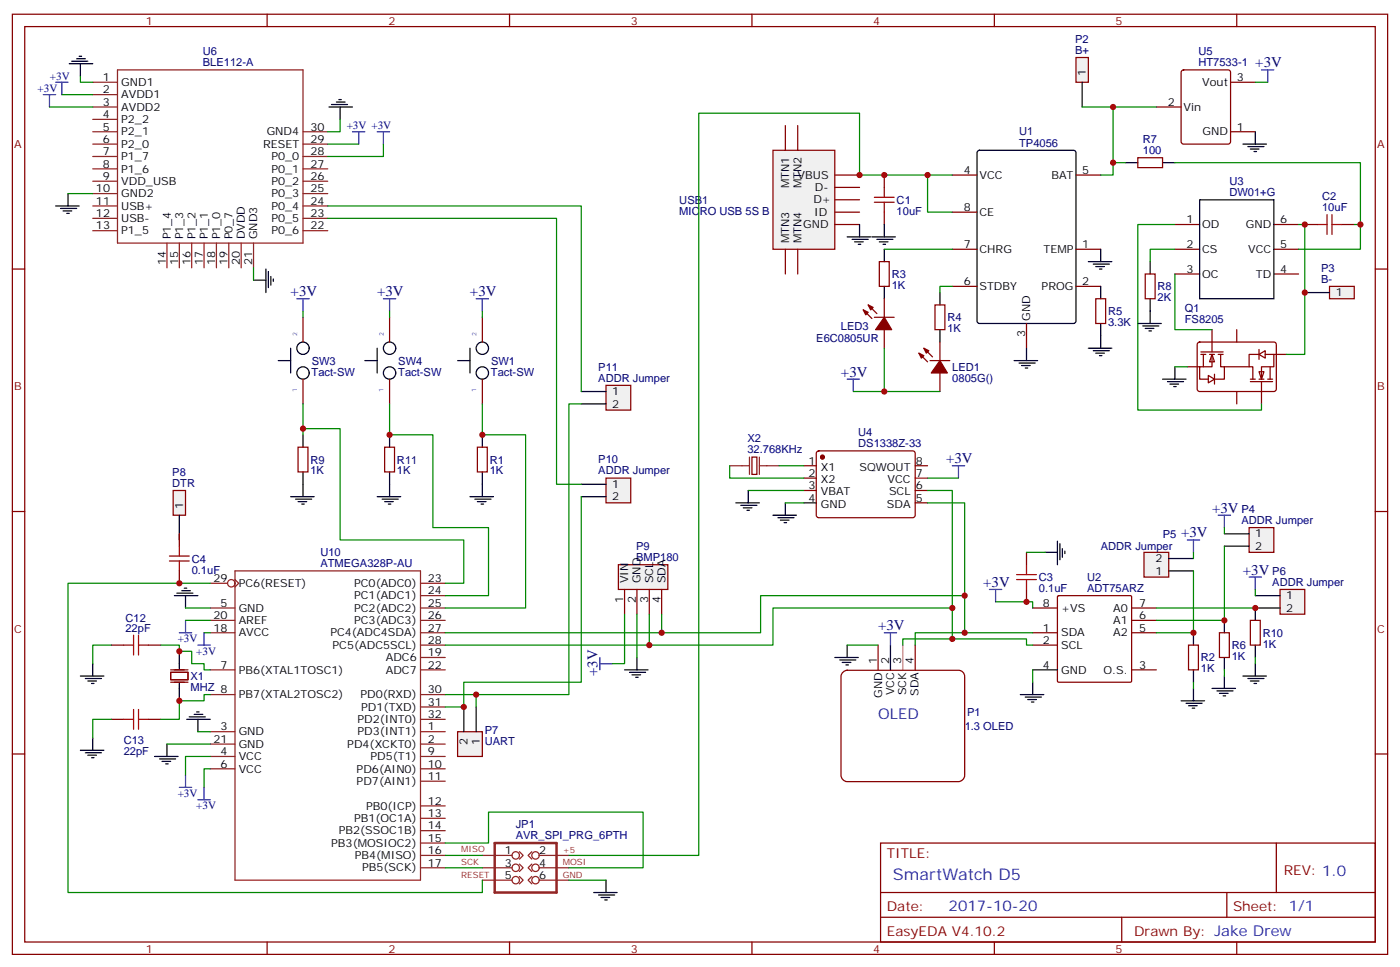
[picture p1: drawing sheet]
<svg xmlns="http://www.w3.org/2000/svg" width="399mm" height="276mm" viewBox="0 0 399 276" stroke-linecap="round" stroke-linejoin="round" font-family="sans-serif">
<g fill="none" stroke="#870000" stroke-width=".35">
<path d="M3.5 4.1h392.3v268.1h-392.3zM7.1 7.6h385.2v261h-385.2zM76.2 4.1v3.5M145.3 4.1v3.5M214.5 4.1v3.5M283.6 4.1v3.5M352.8 4.1v3.5M252.2 49.9v3.5M271.6 49.9h7.1M306.9 49.9h7.1M3.5 76.7h3.6M250.8 74.6h2.8v7.1h-2.8z"/>
<path d="M252.2 60.5v3.5M271.6 71.1h7.1M271.6 60.5h7.1M306.9 71.1h7.1M392.3 76.7h3.5M86.4 90.5v7M111.1 90.5v7M137.6 90.5v7M246.2 88.4l2.5 2.4M247.6 87l2.5 2.4M249.4 90.5h5.7M252.2 85.2v5.3"/>
<path d="M252.2 94v5.3M263.5 99.3l2.5 2.5M266.7 87h2.8v7h-2.8zM268.1 97.5v5.3M271.6 81.7h7.1M292.8 92.3v7M306.9 81.7h7.1M86.4 108.1v7.1M111.1 108.1v7.1M137.6 108.1v7.1M262.1 100.7l2.5 2.5M265.3 102.8h5.6"/>
<path d="M268.1 106.4v5.3M214.5 130.4h1.4v4.9h-1.4zM229.3 132.8h3.5M229.3 136.3h3.5M229.3 139.9h3.5M233.1 128.8l.4-.2h27.1l.5 .7-.1 17.9-.7 .4h-27l-.5-.7v-17.6zM261.1 132.8h3.5M261.1 139.9h3.5M3.5 145.9h3.6M261.1 143.4h3.5M392.3 145.9h3.5M294.6 173.4h7"/>
<path d="M301.7 170l.3-.1h20.4l.3 .1 .1 24.2-.2 .3-20.6 .1-.3-.2zM322.8 176.9h7M322.8 173.4h7M31.7 184h3.6M42.3 184h3.6M48.7 191.7h4.9v2.2h-4.9zM48.7 194.6h4.9M48.7 191h4.9M240.5 191.7l1.2-.5h31.7a1.76 1.76 0 0 1 1.8 1.7v28.2a1.89 1.89 0 0 1-1.8 1.8h-31.7a1.89 1.89 0 0 1-1.8-1.8v-28.2zM261.1 184v7M294.6 184h7M294.6 180.4h7"/>
<path d="M322.8 191h7M322.8 180.4h7M3.5 215h3.6M31.7 205.1h3.6M42.3 205.1h3.6M392.3 215h3.5M251.2 240.4h141.1v28.2h-141.1zM251.2 254.5h141.1M350 254.5v7.1M364.1 240.4v14.1M76.2 268.6v3.6M145.3 268.6v3.6"/>
<path d="M214.5 268.6v3.6M251.2 261.6h141.1M283.6 268.6v3.6M320 261.6v7M352.8 268.6v3.6"/>
</g>
<g fill="none" stroke="#8c2424" stroke-width=".35">
<path d="M208.1 132.8h5.7M213.8 130.4v4.9M216.6 132.8h5.6M216.6 130.4v4.9M60 173.4h7M60 176.9h7M60 166.3h4.9M67 165.3l1.1 1-1.1 1.1M67 162.8h52.9v88.2h-52.9zM119.9 173.4h7.1M119.9 176.9h7.1M119.9 169.9h7.1"/>
<path d="M119.9 166.3h7.1M60 198.1h7M60 191h7M60 180.4h7M119.9 198.1h7.1M119.9 191h7.1M119.9 180.4h7.1M119.9 187.5h7.1M119.9 184h7.1M60 208.7h7M60 212.2h7M60 215.7h7"/>
<path d="M60 219.3h7M119.9 208.7h7.1M119.9 212.2h7.1M119.9 215.7h7.1M119.9 219.3h7.1M119.9 205.1h7.1M119.9 201.6h7.1M119.9 236.9h7.1M119.9 233.4h7.1M119.9 229.8h7.1M119.9 222.8h7.1M119.9 247.5h7.1"/>
<path d="M119.9 243.9h7.1M119.9 240.4h7.1M137.6 251h8.4M137.6 247.5h8.4M137.6 243.9h8.4M148.2 242.9l1 1-1 1.1M148.2 246.4l1 1.1-1 1M148.2 249.9l1 1.1-1 1.1M151.7 242.9l-1.1 1 1.1 1.1M151.7 246.4l-1.1 1.1 1.1 1M151.7 249.9l-1.1 1.1 1.1 1.1M153.8 251h8.5"/>
<path d="M153.8 247.5h8.5M153.8 243.9h8.5"/>
<circle cx="66" cy="166.3" r="1.06"/>
<circle cx="147.1" cy="247.5" r="1.06"/>
<circle cx="147.1" cy="251" r="1.06"/>
<circle cx="147.1" cy="243.9" r="1.06"/>
<circle cx="152.8" cy="243.9" r="1.06"/>
<circle cx="152.8" cy="247.5" r="1.06"/>
<circle cx="152.8" cy="251" r="1.06"/>
</g>
<path d="M249.4 57.7h5.7M249.4 56.3h5.7M252.2 53.4v2.9M252.2 57.7v2.8M35.3 184h2.8M38.1 181.2v5.6M39.5 181.2v5.6M39.5 184h2.8M35.3 205.1h2.8M38.1 202.3v5.7M39.5 202.3v5.7M39.5 205.1h2.8" fill="none" stroke="#a10000" stroke-width=".35"/>
<path d="M261.1 136.3h3.5M250.5 184v7" fill="none" stroke="#f00" stroke-width=".35"/>
<g fill="none" stroke="#000" stroke-width=".35">
<path d="M278.9 43.1l.5-.2h26.8l.7 .4v48.2l-.4 .7-27.1 .1-.7-.5v-48.2zM252.2 71.1v3.5M82.9 99.3v7.1M107.6 99.3v7.1M134.1 99.3v7.1M252.2 81.7v3.5M268.1 83.4v3.6M268.1 94v3.5M79.4 102.8h3.5M104.1 102.8h3.5M130.5 102.8h3.6M229.3 143.4h3.5"/>
<path d="M51.2 185.7v5M51.2 194.9v4.9M254 184v7M294.6 191h7"/>
<circle cx="86.4" cy="99.3" r="1.76"/>
<circle cx="111.1" cy="99.3" r="1.76"/>
<circle cx="137.6" cy="99.3" r="1.76"/>
<circle cx="86.4" cy="106.4" r="1.76"/>
<circle cx="111.1" cy="106.4" r="1.76"/>
<circle cx="137.6" cy="106.4" r="1.76"/>
</g>
<path d="M257.5 184v7" fill="none" stroke="#c69" stroke-width=".35"/>
<g fill="#870000" stroke="#870000" stroke-width=".35">
<path d="M263.5 99.3l1.4 .7-.7 .7z"/>
<path d="M262.1 100.7l1.4 .7-.7 .7z"/>
<path d="M268.1 102.8l2.1 3.6h-4.6z"/>
<path d="M247.6 87l1.5 .7-.7 .7z"/>
<path d="M246.2 88.4l1.4 .7-.7 .7z"/>
<path d="M252.2 90.5l2.2 3.5h-4.6z"/>
<circle cx="234.6" cy="130.4" r=".53"/>
</g>
<path d="M141.1 240.4h17.6v14.1h-17.6z" fill="none" stroke="#8c2424" stroke-width=".71"/>
<path d="M220.5 42.9h17.6v28.2h-17.6z" fill="#f0f0f0" stroke="#870000" stroke-width=".35"/>
<g fill="none" stroke="#870000" stroke-width=".35">
<path d="M224 35.8v7.1M227.5 35.8v7.1M238.1 49.9h7.1M238.1 53.4h7.1M238.1 57h7.1M324.6 45h7v2.8h-7zM224 71.1v7M227.5 71.1v7M238.1 64h7.1M238.1 60.5h7.1M335.1 64h7.1M335.1 71.1h7.1"/>
<path d="M335.1 78.1h7.1M363.4 64h7M363.4 71.1h7M363.4 78.1h7M372.2 64h3.5M382.8 64h3.5M312.6 85.2h2.8v7.1h-2.8z"/>
</g>
<path d="M321 46.4h3.6M331.6 46.4h3.5M342.2 57h21.2v28.2h-21.2zM314 81.7v3.5M314 92.3v3.5" fill="none" stroke="#000" stroke-width=".35"/>
<path d="M375.7 64h2.8M378.5 61.2v5.7M379.9 61.2v5.7M379.9 64h2.9" fill="none" stroke="#a10000" stroke-width=".35"/>
<g fill="#fff" stroke="#870000" stroke-width=".35">
<path d="M345.7 101.1l.7 2.1h-1.4z"/>
<path d="M344.7 107.1l1.7 1-1.7 1.1z"/>
</g>
<path d="M345.7 94v6.4M352.8 94v3.5M338.7 104.6h3.5M342.5 100.4h6.4M342.5 101.1h1.5M343.3 101.1v3.5M345 101.1h1.4M345.7 101.1v3.5h-3.5v3.5h2.5M346.4 106.7v2.8M347.5 101.1h1.4M348.2 101.1v3.5h1v3.5h-2.8" fill="none" stroke="#870000" stroke-width=".35"/>
<g fill="#fff" stroke="#870000" stroke-width=".35">
<path d="M359.1 106h1.4l-.7 2.1z"/>
<path d="M359.1 101.1l1.8-1.1v2.1z"/>
</g>
<g fill="none" stroke="#870000" stroke-width=".35">
<path d="M326.7 78.1h2.8v7.1h-2.8zM341.7 97.7l.5-.2 21.4 .1 .5 .6-.1 13-.6 .5-21.5-.1-.4-.7v-12.7zM359.1 99.7v2.8M349.2 104.6h7.1M352.8 111.7v3.5M356.7 108.8h6.3M356.7 108.1h1.4M359.1 101.1h-2.8v3.5h1.1v3.5M359.1 108.1h1.4M359.8 108.8v6.4M360.9 101.1h2.5v3.5h-3.6v3.5M361.6 108.1h1.4"/>
<path d="M362.3 104.6v3.5M363.4 101.1h3.5"/>
</g>
<path d="M328.1 74.6v3.5M328.1 85.2v3.5" fill="none" stroke="#000" stroke-width=".35"/>
<path d="M306.9 16.4h3.5v7.1h-3.5z" fill="#f0f0f0" stroke="#870000" stroke-width=".35"/>
<path d="M308.7 23.5v7" fill="none" stroke="#000" stroke-width=".35"/>
<path d="M379.2 81.7h7.1v3.5h-7.1z" fill="#f0f0f0" stroke="#870000" stroke-width=".35"/>
<path d="M372.2 83.4h7" fill="none" stroke="#000" stroke-width=".35"/>
<path d="M365.1 168.1h7.1v7.1h-7.1z" fill="#f0f0f0" stroke="#870000" stroke-width=".35"/>
<path d="M349.2 176.9v3.5M358.1 169.9h7M365.1 173.4h-7v3.5M340.4 180.4v3.6M340.4 191v3.6M349.2 187.5v3.5M358.1 184v3.5" fill="none" stroke="#000" stroke-width=".35"/>
<path d="M356.7 176.9h2.8v7.1h-2.8zM339 184h2.8v7h-2.8zM347.8 180.4h2.9v7.1h-2.9z" fill="none" stroke="#870000" stroke-width=".35"/>
<path d="M356.3 150.5h7.1v7h-7.1z" fill="#f0f0f0" stroke="#870000" stroke-width=".35"/>
<path d="M349.2 152.2h7.1M349.2 155.8h7.1" fill="none" stroke="#000" stroke-width=".35"/>
<path d="M326.3 157.5h7.1v7.1h-7.1z" fill="#f0f0f0" stroke="#870000" stroke-width=".35"/>
<path d="M333.4 159.3h7M333.4 162.8h7" fill="none" stroke="#000" stroke-width=".35"/>
<path d="M130.5 208.7h7.1v7h-7.1z" fill="#f0f0f0" stroke="#870000" stroke-width=".35"/>
<path d="M132.3 201.6v7.1M135.8 201.6v7.1" fill="none" stroke="#000" stroke-width=".35"/>
<path d="M290 165.3h5.6M290 163.9h5.6M292.8 161v2.9M292.8 165.3v2.8" fill="none" stroke="#a10000" stroke-width=".35"/>
<path d="M292.8 157.5v3.5M292.8 168.1v3.5" fill="none" stroke="#870000" stroke-width=".35"/>
<path d="M49.4 139.9h3.5v7h-3.5z" fill="#f0f0f0" stroke="#870000" stroke-width=".35"/>
<path d="M86.4 124v3.5M86.4 134.6v3.5M111.1 124v3.5M111.1 134.6v3.5M137.6 124v3.5M137.6 134.6v3.5M51.2 146.9v7.1" fill="none" stroke="#000" stroke-width=".35"/>
<path d="M329.8 30.5h7.1M337.1 20.1l.5-.2h12.7l.7 .5v20l-.4 .6-13 .1-.6-.5-.1-20zM351 37.6h7.1M351 23.5h7.1M85 127.5h2.8v7.1h-2.8zM109.7 127.5h2.8v7.1h-2.8zM136.2 127.5h2.8v7.1h-2.8zM51.2 152.2v3.6M51.2 162.8v3.5" fill="none" stroke="#870000" stroke-width=".35"/>
<path d="M48.3 158.6h5.7M48.3 160h5.7M51.2 155.8v2.8M51.2 160v2.8" fill="none" stroke="#a10000" stroke-width=".35"/>
<path d="M176.4 161h14.1v7.1h-14.1z" fill="#f0f0f0" stroke="#870000" stroke-width=".35"/>
<path d="M178.2 168.1v7.1M181.7 168.1v7.1M185.2 168.1v7.1M188.7 168.1v7.1" fill="none" stroke="#870000" stroke-width=".35"/>
<g fill="none" stroke="#8c2424" stroke-width=".35">
<path d="M33.5 19.9h52.9v49.4h-52.9zM26.5 23.5h7M26.5 27h7M26.5 30.5h7M26.5 34h7M26.5 37.6h7M86.4 37.6h7.1M26.5 41.1h7M26.5 44.6h7M26.5 48.2h7M26.5 51.7h7M26.5 55.2h7"/>
<path d="M26.5 58.7h7M86.4 41.1h7.1M86.4 44.6h7.1M86.4 48.2h7.1M86.4 51.7h7.1M86.4 55.2h7.1M86.4 58.7h7.1M26.5 62.3h7M26.5 65.8h7M47.6 69.3v7.1M51.2 69.3v7.1M54.7 69.3v7.1"/>
<path d="M58.2 69.3v7.1M61.7 69.3v7.1M65.3 69.3v7.1M68.8 69.3v7.1M72.3 69.3v7.1M86.4 62.3h7.1M86.4 65.8h7.1"/>
</g>
<path d="M172.9 136.3h7v7.1h-7z" fill="#f0f0f0" stroke="#870000" stroke-width=".35"/>
<path d="M165.8 138.1h7.1M165.8 141.6h7.1" fill="none" stroke="#000" stroke-width=".35"/>
<path d="M172.9 109.9h7v7h-7z" fill="#f0f0f0" stroke="#870000" stroke-width=".35"/>
<g fill="none" stroke="#000" stroke-width=".35">
<path d="M19.8 18.2h6.7M20.5 17.5h4.5M21.9 16.8h2.4M22.6 16.1h.7M22.9 18.2v3.5M93.8 30.5h6.7M94.5 29.8h4.6M96 29.1h2.4M96.7 28.4h.7M97 30.5v3.5M358.1 37.6v3.5M15.9 58.7h6.7"/>
<path d="M17.3 59.4h4.6M19.4 55.2v3.5M354.5 41.1h6.7M356 41.8h4.5M356.7 42.5h2.4M357.7 43.2h.7M18 60.1h2.5M19 60.9h.8M72.3 79.9h3.5M75.8 76.7v6.7M76.6 77.4v4.6M77.3 78.8v2.5"/>
<path d="M78 79.6v.7M241.7 67.6h6.7M243.1 68.3h4.5M243.8 69h2.4M244.8 69.7h.7M245.2 64v3.6M248.7 67.6h6.7M250.1 68.3h4.6M250.8 69h2.5M251.9 69.7h.7M252.2 64v3.6M310.4 74.6h6.7"/>
<path d="M311.9 75.3h4.5M312.6 76h2.4M313.6 76.7h.7M314 71.1v3.5M292.8 99.3v3.5M310.4 99.3h6.7M314 95.8v3.5M324.6 92.3h6.7M326 93h4.6M326.7 93.7h2.4M327.7 94.4h.7M328.1 88.7v3.6"/>
<path d="M165.8 111.7h7.1M165.8 115.2h7.1M289.3 102.8h6.7M290.7 103.5h4.6M291.4 104.2h2.5M292.5 105h.7M311.9 100h4.5M312.6 100.7h2.4M313.6 101.4h.7M331.6 108.1h6.7M333 108.8h4.6M333.7 109.5h2.5"/>
<path d="M334.8 110.2h.7M335.1 104.6v3.5M86.4 138.1v3.5M111.1 138.1v3.5M137.6 138.1v3.5M213.4 139.9v3.5M82.9 141.6h6.7M84.3 142.3h4.6M85 143.1h2.5M86.1 143.8h.7M107.6 141.6h6.7M109 142.3h4.6"/>
<path d="M109.7 143.1h2.5M110.8 143.8h.7M134.1 141.6h6.7M135.5 142.3h4.6M136.2 143.1h2.4M137.2 143.8h.7M209.9 143.4h6.7M211.3 144.1h4.6M212 144.8h2.5M213.1 145.5h.7M220.5 146.9h6.7M221.9 147.6h4.6"/>
<path d="M222.6 148.3h2.5M223.7 149h.7M224 143.4v3.5M298.1 157.5h3.5M301.6 154.3v6.7M302.3 155v4.6M303 156.5v2.4M303.7 157.2v.7M49.7 169.9h6.7M50.4 169.2h4.6M51.9 168.5h2.4M52.6 167.7h.7"/>
<path d="M52.9 169.9v3.5M22.9 192.8h6.7M24.3 193.5h4.6M25 194.2h2.5M26.1 194.9h.7M26.5 189.3v3.5M178.2 191h6.7M179.6 191.7h4.5M180.3 192.4h2.4M181.3 193.1h.7M181.7 187.5v3.5M238.1 187.5h6.7"/>
<path d="M239.5 188.2h4.6M240.2 188.9h2.5M241.3 189.6h.7M241.7 184v3.5M291 198.1h6.7M292.5 198.8h4.5M293.2 199.5h2.4M294.6 194.6v3.5M336.9 199.8h6.7M340.4 196.3v3.5M345.7 196.3h6.7M347.1 197h4.6"/>
<path d="M347.8 197.7h2.5M348.9 198.4h.7M349.2 192.8v3.5M354.5 192.8h6.7M356 193.5h4.5M356.7 194.2h2.4M357.7 194.9h.7M358.1 189.3v3.5M22.9 214h6.7M24.3 214.7h4.6M25 215.4h2.5M26.1 216.1h.7"/>
<path d="M26.5 210.4v3.6M44.1 215.7h6.7M45.5 216.4h4.6M46.2 217.1h2.5M47.3 217.8h.7M47.6 212.2v3.5M53.3 205.1h6.7M54 204.4h4.6M55.4 203.7h2.5M56.1 203h.7M56.4 205.1v3.6M294.2 200.2h.7"/>
<path d="M338.3 200.6h4.6M339 201.3h2.5M340.1 202h.7M169.3 254.5h6.7M170.7 255.2h4.6M171.4 255.9h2.5M172.5 256.6h.7M172.9 251v3.5"/>
</g>
<g fill="none" stroke="#00f" stroke-width=".35">
<path d="M359.8 19.9h3.6M361.6 19.9v3.6M12.3 27h3.6M14.1 27v3.5M15.9 23.5h3.5M17.6 23.5v3.5M100.5 37.6h3.6M102.3 37.6v3.5M107.6 37.6h3.5M109.4 37.6v3.5M84.7 85.2h3.5M86.4 85.2v3.5"/>
<path d="M109.4 85.2h3.5M111.1 85.2v3.5M135.8 85.2h3.5M137.6 85.2v3.5M241.7 108.1h3.5M243.4 108.1v3.6M271.6 132.8h3.6M273.4 132.8v3.5M338.7 154h3.5M340.4 154v3.5M347.5 146.9h3.5M349.2 146.9v3.6"/>
<path d="M52.9 176.9v3.5M282.2 168.1h3.6M284 168.1v3.5M356.3 164.6h3.5M358.1 164.6v3.5M51.2 180.4h3.5M56.4 184h3.6M58.2 180.4v3.6M171.1 189.3h3.5M171.1 187.5v3.5M252.2 180.4h3.6M254 180.4v3.6"/>
<path d="M51.2 224.5h3.5M52.9 221v3.5M56.4 228.1h3.6M58.2 224.5v3.6"/>
</g>
<g fill="none" stroke="#008700" stroke-width=".35">
<path d="M14.1 30.5h12.4M17.6 27h8.9M22.9 21.7v1.8h3.6M97 34v3.6h-3.5M308.7 30.5h8.8v15.9h3.5M317.5 30.5h12.3M358.1 23.5h3.5M19.4 55.2h7.1M93.5 58.7h72.3v53M93.5 41.1h8.8M109.4 41.1v3.5h-15.9M264.6 49.9h-19.4v-17.6h-45.9v211.6h-37"/>
<path d="M271.6 49.9h-7v10.6h7M317.5 46.4v3.5h-3.5M335.1 46.4h53v24.7h-17.7M72.3 76.4v3.5M93.5 62.3h65.2v75.8h7.1M252.2 71.1h19.4M335.1 64h-10.5v52.9h35.2v-1.7M335.1 71.1h-7v3.5M335.1 78.1v15.9h10.6M370.4 64h1.8v37.1h-5.3M386.3 64h1.8M86.4 88.7v1.8"/>
<path d="M111.1 88.7v1.8M137.6 88.7v1.8M252.2 99.3v12.4h15.9M271.6 81.7h-3.5v1.7M86.4 115.2v8.8M111.1 115.2v8.8h12.4v26.5h15.8v19.4h-12.3M137.6 115.2v8.8h12.3v49.4h-22.9M165.8 115.2h-3.5v82.9h-26.5M243.4 111.7h8.8M335.1 104.6h3.6M86.4 122.2h10.6v31.8h35.3v12.3h-5.3M208.1 132.8v3.5h21.2"/>
<path d="M213.4 139.9h15.9M222.2 132.8h7.1M264.6 139.9h7v42.3M264.6 136.3h8.8M165.8 141.6v53h-33.5v7h-5.3M224 143.4h5.3M264.6 143.4h10.6v37M292.8 157.5h5.3M340.4 157.5v1.8M349.2 155.8v21.1h-19.4M349.2 150.5v1.7M52.9 173.4h7.1"/>
<path d="M52.9 176.9h7.1M60 166.3h-40.6v88.2h118.2v-3.5M178.2 175.2v14.1h-3.6M181.7 175.2v12.3M185.2 175.2v8.8M188.7 175.2v5.2M271.6 173.4h-51.1v10.6h-93.5M275.2 169.9h-58.2v10.5h-90M284 171.6h10.6v1.8M329.8 173.4h28.3M340.4 162.8v17.6h-10.6M358.1 168.1v1.8"/>
<path d="M31.7 184h-5.2v5.3M45.9 184h5.3v1.7h3.5v3.6h3.5v1.7h1.8M58.2 180.4h1.8M60 198.1h-1.8v1.7h-7v5.3h-5.3M127 198.1h8.8v3.5M241.7 184h8.8M257.5 184v-1.8h35.3v1.8h1.8M294.6 180.4h-33.5v3.6M294.6 191v3.6M340.4 194.6v1.7M349.2 191v1.8M358.1 187.5v1.8"/>
<path d="M31.7 205.1h-5.2v5.3M47.6 212.2h12.4M56.4 208.7h3.6M60 215.7h-7.1v5.3M60 219.3h-1.8v5.2M127 240.4h12.3v-8.8h44.1v15.9h-21.1M127 247.5h10.6M127 243.9h10.6M162.3 251h10.6"/>
</g>
<g fill="#c00">
<circle cx="51.2" cy="199.8" r=".88"/>
<circle cx="51.2" cy="185.7" r=".88"/>
<circle cx="264.6" cy="49.9" r=".88"/>
<circle cx="252.2" cy="111.7" r=".88"/>
<circle cx="252.2" cy="49.9" r=".88"/>
<circle cx="388.1" cy="64" r=".88"/>
<circle cx="372.2" cy="64" r=".88"/>
<circle cx="372.2" cy="83.4" r=".88"/>
<circle cx="340.4" cy="180.4" r=".88"/>
<circle cx="349.3" cy="176.9" r=".88"/>
<circle cx="292.8" cy="171.6" r=".88"/>
<circle cx="317.5" cy="46.4" r=".88"/>
<circle cx="317.5" cy="30.5" r=".88"/>
<circle cx="51.2" cy="166.3" r=".88"/>
<circle cx="358.1" cy="173.4" r=".88"/>
<circle cx="275.2" cy="180.4" r=".88"/>
<circle cx="271.6" cy="182.2" r=".88"/>
<circle cx="271.6" cy="173.4" r=".88"/>
<circle cx="275.2" cy="169.9" r=".88"/>
<circle cx="86.4" cy="122.2" r=".88"/>
<circle cx="137.6" cy="124" r=".88"/>
<circle cx="111.1" cy="124" r=".88"/>
<circle cx="188.7" cy="180.4" r=".88"/>
<circle cx="185.2" cy="184" r=".88"/>
<circle cx="132.3" cy="201.6" r=".88"/>
<circle cx="135.8" cy="198.1" r=".88"/>
<circle cx="245.2" cy="49.9" r=".88"/>
</g>
<text font-size="4.6" fill="#00f" x="254.7" y="251">SmartWatch D5</text>
<g font-size="4.2" fill="#000080">
<text x="358.1" y="19.2">+3V</text>
<text x="82.9" y="84.5">+3V</text>
<text x="107.6" y="84.5">+3V</text>
<text x="134.1" y="84.5">+3V</text>
<text x="239.9" y="107.4">+3V</text>
<text x="269.9" y="132.1">+3V</text>
<text x="345.7" y="146.2">+3V</text>
<text x="336.9" y="153.3">+3V</text>
<text x="280.5" y="167.4">+3V</text>
<text x="354.5" y="163.9">+3V</text>
<text x="250.5" y="179.7">+3V</text>
<text x="170.4" y="192.8" transform="rotate(-90 170.4 192.8)">+3V</text>
</g>
<g font-size="4.2" fill="#00f">
<text x="250.5" y="205.1">OLED</text>
<text x="270.6" y="259.8">2017-10-20</text>
</g>
<g font-size="3.9" fill="#800">
<text x="252.9" y="244.7">TITLE:</text>
<text x="366.2" y="249.6">REV: 1.0</text>
<text x="252.9" y="259.8">Date:</text>
<text x="351.7" y="259.8">Sheet: 1/1</text>
<text x="252.9" y="266.9">EasyEDA V4.10.2</text>
<text x="323.5" y="266.9">Drawn By: Jake Drew</text>
</g>
<g font-size="3.2" fill="#800">
<text x="41.6" y="7.1">1</text>
<text x="110.8" y="7.1">2</text>
<text x="179.9" y="7.1">3</text>
<text x="249.1" y="7.1">4</text>
<text x="318.2" y="7.1">5</text>
<text x="4.1" y="42.2">A</text>
<text x="392.8" y="42.2">A</text>
<text x="4.1" y="111.3">B</text>
<text x="392.8" y="111.3">B</text>
<text x="4.1" y="180.4">C</text>
<text x="392.8" y="180.4">C</text>
<text x="41.6" y="271.6">1</text>
<text x="110.8" y="271.6">2</text>
<text x="179.9" y="271.6">3</text>
<text x="249.1" y="271.6">4</text>
<text x="318.2" y="271.6">5</text>
</g>
<g font-size="3.2" fill="#000080">
<text x="57.9" y="15.6">U6</text>
<text x="306.7" y="15.3">B+</text>
<text x="306.7" y="12.2">P2</text>
<text x="341.9" y="15.7">U5</text>
<text x="14.2" y="22.7">+3V</text>
<text x="57.9" y="18.9">BLE112-A</text>
<text x="341.9" y="18.9">HT7533-1</text>
<text x="10.7" y="26.2">+3V</text>
<text x="98.9" y="36.8">+3V +3V</text>
<text x="290.7" y="41.8">TP4056</text>
<text x="290.7" y="38.6">U1</text>
<text x="326" y="40.9">R7</text>
<text x="326" y="43.9">100</text>
<text x="350.7" y="52.9">U3</text>
<text x="193.8" y="58.1">USB1</text>
<text x="255.8" y="58.1">C1</text>
<text x="350.7" y="55.9">DW01+G</text>
<text x="377.1" y="57.1">C2</text>
<text x="193.8" y="61.3">MICRO USB 5S B</text>
<text x="255.8" y="61.2">10uF</text>
<text x="377.1" y="60.1">10uF</text>
<text x="376.9" y="77.4">P3</text>
<text x="254.4" y="82.4">1K</text>
<text x="254.4" y="79.3">R3</text>
<text x="330.2" y="82.8">R8</text>
<text x="376.9" y="80.6">B-</text>
<text x="316.1" y="89.9">R5</text>
<text x="330.2" y="85.9">2K</text>
<text x="338" y="89.1">Q1</text>
<text x="239.9" y="94">LED3</text>
<text x="270.2" y="94.7">1K</text>
<text x="270.2" y="91.6">R4</text>
<text x="316.1" y="93">3.3K</text>
<text x="338" y="92.3">FS8205</text>
<text x="232.8" y="97.5">E6C0805UR</text>
<text x="88.9" y="107.2">Tact-SW</text>
<text x="88.9" y="104">SW3</text>
<text x="113.6" y="107.2">Tact-SW</text>
<text x="113.6" y="104">SW4</text>
<text x="140.1" y="107.2">Tact-SW</text>
<text x="140.1" y="104">SW1</text>
<text x="170.6" y="105.7">P11</text>
<text x="271.6" y="105.7">LED1</text>
<text x="170.6" y="108.8">ADDR Jumper</text>
<text x="271.6" y="108.8">0805G()</text>
<text x="213.2" y="125.9">X2</text>
<text x="244.8" y="124.3">U4</text>
<text x="213.2" y="129.3">32.768KHz</text>
<text x="244.8" y="127.5">DS1338Z-33</text>
<text x="49.1" y="135.6">P8</text>
<text x="88.5" y="135.3">1K</text>
<text x="88.5" y="132.2">R9</text>
<text x="113.2" y="135.3">1K</text>
<text x="113.2" y="132.2">R11</text>
<text x="139.7" y="135.3">1K</text>
<text x="139.7" y="132.2">R1</text>
<text x="170.6" y="135.3">ADDR Jumper</text>
<text x="170.6" y="132.1">P10</text>
<text x="49.1" y="138.8">DTR</text>
<text x="354.1" y="149.4">ADDR Jumper</text>
<text x="354.1" y="146.2">P4</text>
<text x="331.6" y="153.3">P5</text>
<text x="54.7" y="160.5">C4</text>
<text x="91.4" y="161.7">ATMEGA328P-AU</text>
<text x="91.4" y="158.6">U10</text>
<text x="181.4" y="160">BMP180</text>
<text x="181.4" y="156.9">P9</text>
<text x="314" y="156.9">ADDR Jumper</text>
<text x="54.7" y="163.6">0.1uF</text>
<text x="296.3" y="165.7">C3</text>
<text x="310.1" y="165.7">U2</text>
<text x="362.9" y="167">ADDR Jumper</text>
<text x="362.9" y="163.9">P6</text>
<text x="296.3" y="168.8">0.1uF</text>
<text x="310.1" y="168.8">ADT75ARZ</text>
<text x="35.8" y="177.3">C12</text>
<text x="35.8" y="180.1">22pF</text>
<text x="50.7" y="183.2">+3V</text>
<text x="351.4" y="185.1">R6</text>
<text x="360.2" y="184.7">1K</text>
<text x="360.2" y="181.6">R10</text>
<text x="56" y="186.7">+3V</text>
<text x="342.5" y="191.7">1K</text>
<text x="342.5" y="188.6">R2</text>
<text x="351.4" y="188.2">1K</text>
<text x="54.3" y="197.1">MHZ 8</text>
<text x="54.3" y="193.9">X1</text>
<text x="138.3" y="209.4">P7</text>
<text x="275.2" y="208.2">1.3 OLED</text>
<text x="275.9" y="204.3">P1</text>
<text x="35.3" y="215.2">22pF</text>
<text x="35.3" y="212.2">C13</text>
<text x="138.3" y="212.5">UART</text>
<text x="50.7" y="227.3">+3V</text>
<text x="56" y="230.8">+3V</text>
<text x="147.1" y="239.4">AVR_SPI_PRG_6PTH</text>
<text x="147.1" y="236.2">JP1</text>
</g>
<g font-size="3.2">
<text x="29.4" y="23.1">1</text>
<text x="309.7" y="21.7" transform="rotate(-90 309.7 21.7)">1</text>
<text x="352.8" y="23.1">3</text>
<text x="29.4" y="26.6">2</text>
<text x="34.6" y="24.5">GND1</text>
<text x="34.6" y="28">AVDD1</text>
<text x="343" y="24.5">Vout</text>
<text x="29.4" y="30.2">3</text>
<text x="29.4" y="33.7">4</text>
<text x="34.6" y="31.6">AVDD2</text>
<text x="34.6" y="35.1">P2_2</text>
<text x="333.1" y="30.2">2</text>
<text x="337.6" y="31.6">Vin</text>
<text x="29.4" y="37.2">5</text>
<text x="29.4" y="40.7">6</text>
<text x="34.6" y="38.6">P2_1</text>
<text x="76.1" y="38.6">GND4</text>
<text x="88.5" y="40.7">29</text>
<text x="88.5" y="37.2">30</text>
<text x="343" y="38.6">GND</text>
<text x="352.8" y="37.2">1</text>
<text x="29.4" y="44.3">7</text>
<text x="29.4" y="47.8">8</text>
<text x="34.6" y="42.2">P2_0</text>
<text x="34.6" y="45.7">P1_7</text>
<text x="75" y="42.2">RESET</text>
<text x="77.4" y="45.7">P0_0</text>
<text x="88.5" y="47.8">27</text>
<text x="88.5" y="44.3">28</text>
<text x="29.4" y="51.3">9</text>
<text x="34.6" y="49.2">P1_6</text>
<text x="34.6" y="52.7">VDD_USB</text>
<text x="77.4" y="52.7">P0_2</text>
<text x="77.4" y="49.2">P0_1</text>
<text x="88.5" y="51.3">26</text>
<text x="225.1" y="53.6" transform="rotate(-90 225.1 53.6)">MTN1</text>
<text x="227.5" y="51">VBUS</text>
<text x="228.6" y="53.6" transform="rotate(-90 228.6 53.6)">MTN2</text>
<text x="274.9" y="49.6">4</text>
<text x="279.4" y="51">VCC</text>
<text x="299.9" y="51">BAT</text>
<text x="308.7" y="49.6">5</text>
<text x="27.4" y="54.9">10</text>
<text x="27.4" y="58.4">11</text>
<text x="34.6" y="56.3">GND2</text>
<text x="34.6" y="59.8">USB+</text>
<text x="77.4" y="59.8">P0_4</text>
<text x="77.4" y="56.3">P0_3</text>
<text x="88.5" y="58.4">24</text>
<text x="88.5" y="54.9">25</text>
<text x="232" y="58">D+</text>
<text x="232.5" y="54.5">D-</text>
<text x="27.4" y="61.9">12</text>
<text x="27.4" y="65.4">13</text>
<text x="34.6" y="63.3">USB-</text>
<text x="77.4" y="63.3">P0_5</text>
<text x="88.5" y="65.4">22</text>
<text x="88.5" y="61.9">23</text>
<text x="229.1" y="65.1">GND</text>
<text x="232.2" y="61.6">ID</text>
<text x="274.9" y="60.1">8</text>
<text x="279.4" y="61.6">CE</text>
<text x="338.4" y="63.7">1</text>
<text x="342.9" y="65.1">OD</text>
<text x="355.4" y="65.1">GND</text>
<text x="365.1" y="63.7">6</text>
<text x="34.6" y="66.9">P1_5</text>
<text x="48.7" y="68.3" transform="rotate(-90 48.7 68.3)">P1_4</text>
<text x="52.2" y="68.3" transform="rotate(-90 52.2 68.3)">P1_3</text>
<text x="55.7" y="68.3" transform="rotate(-90 55.7 68.3)">P1_2</text>
<text x="59.3" y="68.3" transform="rotate(-90 59.3 68.3)">P1_1</text>
<text x="62.8" y="68.3" transform="rotate(-90 62.8 68.3)">P1_0</text>
<text x="66.3" y="68.3" transform="rotate(-90 66.3 68.3)">P0_7</text>
<text x="69.8" y="68.3" transform="rotate(-90 69.8 68.3)">DVDD</text>
<text x="73.4" y="68.3" transform="rotate(-90 73.4 68.3)">GND3</text>
<text x="77.4" y="66.9">P0_6</text>
<text x="225.1" y="69.3" transform="rotate(-90 225.1 69.3)">MTN3</text>
<text x="228.6" y="69.3" transform="rotate(-90 228.6 69.3)">MTN4</text>
<text x="274.9" y="70.7">7</text>
<text x="308.7" y="70.7">1</text>
<text x="338.4" y="70.7">2</text>
<text x="365.1" y="70.7">5</text>
<text x="47.3" y="75.5" transform="rotate(-90 47.3 75.5)">14</text>
<text x="50.8" y="75.5" transform="rotate(-90 50.8 75.5)">15</text>
<text x="54.3" y="75.5" transform="rotate(-90 54.3 75.5)">16</text>
<text x="57.9" y="75.5" transform="rotate(-90 57.9 75.5)">17</text>
<text x="61.4" y="75.5" transform="rotate(-90 61.4 75.5)">18</text>
<text x="64.9" y="75.5" transform="rotate(-90 64.9 75.5)">19</text>
<text x="68.4" y="75.5" transform="rotate(-90 68.4 75.5)">20</text>
<text x="72" y="75.5" transform="rotate(-90 72 75.5)">21</text>
<text x="279.4" y="72.1">CHRG</text>
<text x="297.7" y="72.1">TEMP</text>
<text x="338.4" y="77.8">3</text>
<text x="342.9" y="72.1">CS</text>
<text x="356.1" y="72.1">VCC</text>
<text x="365.1" y="77.8">4</text>
<text x="274.9" y="81.3">6</text>
<text x="279.4" y="82.7">STDBY</text>
<text x="297.1" y="82.7">PROG</text>
<text x="308.7" y="81.3">2</text>
<text x="342.9" y="79.2">OC</text>
<text x="358.3" y="79.2">TD</text>
<text x="381" y="84.5">1</text>
<text x="293.9" y="91.5" transform="rotate(-90 293.9 91.5)">GND</text>
<text x="292.5" y="96" transform="rotate(-90 292.5 96)">3</text>
<text x="174.6" y="112.7">1</text>
<text x="174.6" y="116.2">2</text>
<text x="230.6" y="132.5">1</text>
<text x="230.6" y="136">2</text>
<text x="234.1" y="134.2">X1</text>
<text x="234.1" y="137.8">X2</text>
<text x="245.2" y="134.2">SQWOUT</text>
<text x="253.1" y="137.8">VCC</text>
<text x="261.2" y="136">7</text>
<text x="261.2" y="132.5">8</text>
<text x="174.6" y="139.2">1</text>
<text x="174.6" y="142.7">2</text>
<text x="230.6" y="139.5">3</text>
<text x="230.6" y="143.1">4</text>
<text x="234.1" y="141.3">VBAT</text>
<text x="253.6" y="141.3">SCL</text>
<text x="261.2" y="143.1">5</text>
<text x="261.2" y="139.5">6</text>
<text x="52.2" y="145.2" transform="rotate(-90 52.2 145.2)">1</text>
<text x="234.1" y="144.8">GND</text>
<text x="253" y="144.8">SDA</text>
<text x="358.1" y="153.3">1</text>
<text x="329.6" y="160.3">2</text>
<text x="358.1" y="156.8">2</text>
<text x="60.9" y="166">29</text>
<text x="68.1" y="167.4">PC6(RESET)</text>
<text x="101" y="167.4">PC0(ADC0)</text>
<text x="122.1" y="166">23</text>
<text x="179.2" y="166.3" transform="rotate(-90 179.2 166.3)">VIN</text>
<text x="182.7" y="166.3" transform="rotate(-90 182.7 166.3)">GND</text>
<text x="186.3" y="166.3" transform="rotate(-90 186.3 166.3)">SCL</text>
<text x="189.8" y="166.3" transform="rotate(-90 189.8 166.3)">SDA</text>
<text x="329.6" y="163.9">1</text>
<text x="62.9" y="173">5</text>
<text x="101" y="170.9">PC1(ADC1)</text>
<text x="122.1" y="173">25</text>
<text x="122.1" y="169.5">24</text>
<text x="177.8" y="171.9" transform="rotate(-90 177.8 171.9)">1</text>
<text x="181.3" y="171.9" transform="rotate(-90 181.3 171.9)">2</text>
<text x="184.9" y="171.9" transform="rotate(-90 184.9 171.9)">3</text>
<text x="188.4" y="171.9" transform="rotate(-90 188.4 171.9)">4</text>
<text x="297.5" y="173">8</text>
<text x="324.9" y="173">7</text>
<text x="366.9" y="170.9">1</text>
<text x="60.9" y="176.6">20</text>
<text x="68.1" y="174.4">GND</text>
<text x="68.1" y="178">AREF</text>
<text x="101" y="178">PC3(ADC3)</text>
<text x="101" y="174.4">PC2(ADC2)</text>
<text x="122.1" y="176.6">26</text>
<text x="302.7" y="174.4">+VS</text>
<text x="317.5" y="178">A1</text>
<text x="317.5" y="174.4">A0</text>
<text x="324.9" y="176.6">6</text>
<text x="366.9" y="174.4">2</text>
<text x="60.9" y="180.1">18</text>
<text x="68.1" y="181.5">AVCC</text>
<text x="94.2" y="181.5">PC4(ADC4SDA)</text>
<text x="94.9" y="185">PC5(ADC5SCL)</text>
<text x="122.1" y="183.6">28</text>
<text x="122.1" y="180.1">27</text>
<text x="297.5" y="180.1">1</text>
<text x="297.5" y="183.6">2</text>
<text x="302.7" y="181.5">SDA</text>
<text x="302.7" y="185">SCL</text>
<text x="317.5" y="181.5">A2</text>
<text x="324.9" y="180.1">5</text>
<text x="62.9" y="190.7">7</text>
<text x="110" y="188.6">ADC6</text>
<text x="122.1" y="190.7">22</text>
<text x="122.1" y="187.1">19</text>
<text x="250.1" y="189.3" transform="rotate(-90 250.1 189.3)">1</text>
<text x="253.6" y="189.3" transform="rotate(-90 253.6 189.3)">2</text>
<text x="257" y="189.3" transform="rotate(-90 257 189.3)">3</text>
<text x="260.6" y="189.3" transform="rotate(-90 260.6 189.3)">4</text>
<text x="297.5" y="190.7">4</text>
<text x="324.9" y="190.7">3</text>
<text x="68.1" y="192.1">PB6(XTAL1TOSC1)</text>
<text x="110" y="192.1">ADC7</text>
<text x="122.1" y="197.7">30</text>
<text x="302.7" y="192.1">GND</text>
<text x="314.8" y="192.1">O.S.</text>
<text x="68.1" y="199.1">PB7(XTAL2TOSC2)</text>
<text x="102.8" y="199.1">PD0(RXD)</text>
<text x="103.1" y="202.7">PD1(TXD)</text>
<text x="122.1" y="201.3">31</text>
<text x="251.6" y="199" transform="rotate(-90 251.6 199)">GND</text>
<text x="255.1" y="198.3" transform="rotate(-90 255.1 198.3)">VCC</text>
<text x="258.4" y="198.3" transform="rotate(-90 258.4 198.3)">SCK</text>
<text x="262" y="198.5" transform="rotate(-90 262 198.5)">SDA</text>
<text x="62.9" y="208.3">3</text>
<text x="68.1" y="209.7">GND</text>
<text x="101.9" y="209.7">PD3(INT1)</text>
<text x="101.9" y="206.2">PD2(INT0)</text>
<text x="122.1" y="208.3">1</text>
<text x="122.1" y="204.8">32</text>
<text x="60.9" y="211.8">21</text>
<text x="62.9" y="215.4">4</text>
<text x="68.1" y="213.3">GND</text>
<text x="99.1" y="213.3">PD4(XCKT0)</text>
<text x="122.1" y="215.4">9</text>
<text x="122.1" y="211.8">2</text>
<text x="133.3" y="212.4" transform="rotate(-90 133.3 212.4)">2</text>
<text x="136.9" y="212.4" transform="rotate(-90 136.9 212.4)">1</text>
<text x="62.9" y="218.9">6</text>
<text x="68.1" y="216.8">VCC</text>
<text x="68.1" y="220.3">VCC</text>
<text x="101.7" y="220.3">PD6(AIN0)</text>
<text x="105.7" y="216.8">PD5(T1)</text>
<text x="122.1" y="218.9">10</text>
<text x="101.7" y="223.8">PD7(AIN1)</text>
<text x="122.1" y="222.4">11</text>
<text x="104.4" y="230.9">PB0(ICP)</text>
<text x="122.1" y="233">13</text>
<text x="122.1" y="229.5">12</text>
<text x="96.7" y="237.9">PB2(SSOC1B)</text>
<text x="101" y="234.4">PB1(OC1A)</text>
<text x="122.1" y="236.5">14</text>
<text x="94.5" y="241.5">PB3(MOSIOC2)</text>
<text x="101.2" y="245">PB4(MISO)</text>
<text x="122.1" y="243.6">16</text>
<text x="122.1" y="240.1">15</text>
<text x="144" y="243.6">1</text>
<text x="153.8" y="243.6">2</text>
<text x="103.3" y="248.5">PB5(SCK)</text>
<text x="122.1" y="247.1">17</text>
<text x="144" y="247.1">3</text>
<text x="144" y="250.6">5</text>
<text x="153.8" y="247.1">4</text>
<text x="153.8" y="250.6">6</text>
</g>
<g font-size="2.5" fill="#8d2323">
<text x="131.6" y="242.9">MISO</text>
<text x="160.5" y="243.2">+5</text>
<text x="131.6" y="250.3">RESET</text>
<text x="131.6" y="246.8">SCK</text>
<text x="160.5" y="246.8">MOSI</text>
<text x="160.5" y="250.3">GND</text>
</g>
<g font-size="1.8" fill="#60f">
<text x="84.8" y="95.8" transform="rotate(-90 84.8 95.8)">2</text>
<text x="109.5" y="95.8" transform="rotate(-90 109.5 95.8)">2</text>
<text x="135.9" y="95.8" transform="rotate(-90 135.9 95.8)">2</text>
<text x="84.7" y="111.7" transform="rotate(-90 84.7 111.7)">1</text>
<text x="109.4" y="111.7" transform="rotate(-90 109.4 111.7)">1</text>
<text x="135.8" y="111.7" transform="rotate(-90 135.8 111.7)">1</text>
</g>
</svg>
